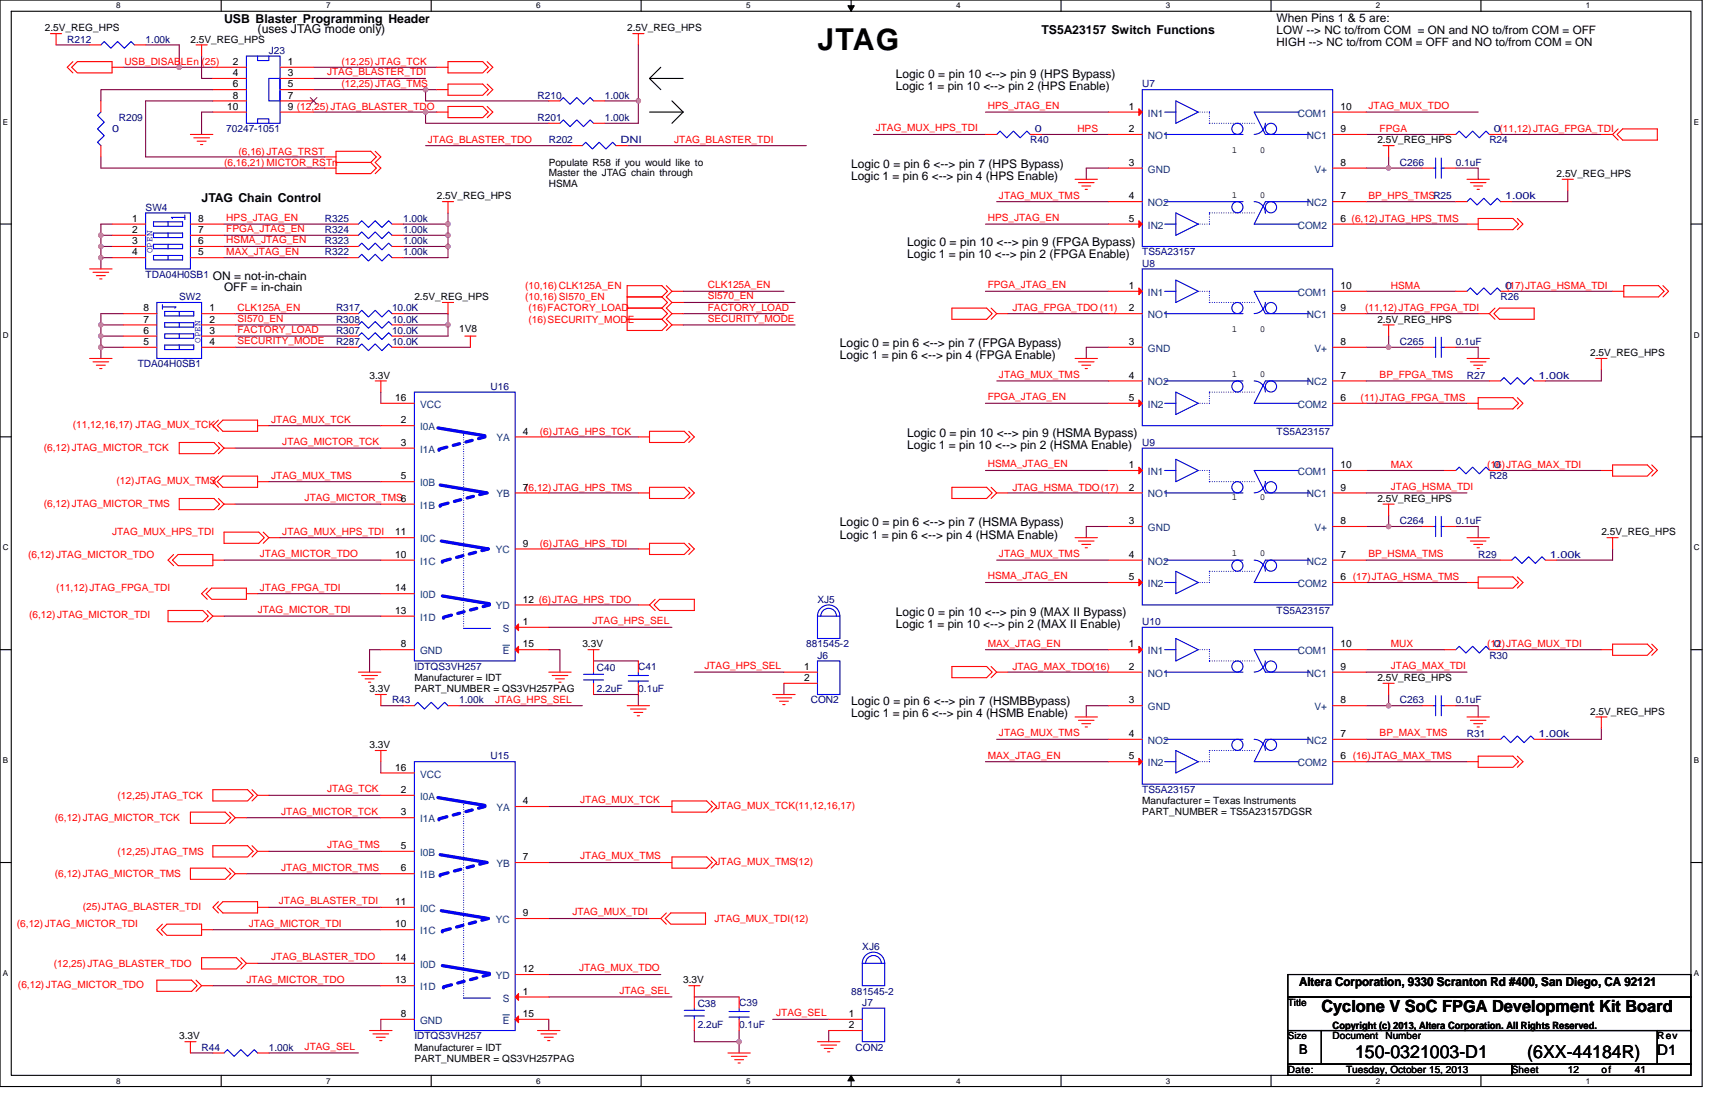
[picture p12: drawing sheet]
<svg xmlns="http://www.w3.org/2000/svg" width="432mm" height="279mm" viewBox="0 0 432 279" stroke-linecap="round" stroke-linejoin="round" font-family="sans-serif">
<path d="M0 0h428.6v273.5h-428.6zM2.8 2.8h422.9v267.9h-422.9z" fill="none" stroke="#000" stroke-width=".28"/>
<g fill="#fff">
<path d="M29.3 .3h1.1v2.3h-1.1z"/>
<path d="M29.3 271h1.1v2.2h-1.1z"/>
</g>
<path d="M55.7 0v2.8M55.7 270.7v2.8" fill="none" stroke="#000" stroke-width=".28"/>
<g fill="#fff">
<path d="M82.1 .3h1.1v2.3h-1.1z"/>
<path d="M82.1 271h1.1v2.2h-1.1z"/>
</g>
<path d="M108.6 0v2.8M108.6 270.7v2.8" fill="none" stroke="#000" stroke-width=".28"/>
<g fill="#fff">
<path d="M135 .3h1.1v2.3h-1.1z"/>
<path d="M135 271h1.1v2.2h-1.1z"/>
</g>
<path d="M161.4 0v2.8M161.4 270.7v2.8" fill="none" stroke="#000" stroke-width=".28"/>
<g fill="#fff">
<path d="M187.8 .3h1.2v2.3h-1.2z"/>
<path d="M187.8 271h1.2v2.2h-1.2z"/>
</g>
<path d="M214.3 0v2.8M214.3 270.7v2.8" fill="none" stroke="#000" stroke-width=".28"/>
<path d="M213.5 1.4h1.6l-.8 1.4zM214.3 270.7l.8 1.4h-1.6z" fill="#000" stroke="#000" stroke-width=".25"/>
<g fill="#fff">
<path d="M240.7 .3h1.1v2.3h-1.1z"/>
<path d="M240.7 271h1.1v2.2h-1.1z"/>
</g>
<path d="M267.1 0v2.8M267.1 270.7v2.8" fill="none" stroke="#000" stroke-width=".28"/>
<g fill="#fff">
<path d="M293.6 .3h1.1v2.3h-1.1z"/>
<path d="M293.6 271h1.1v2.2h-1.1z"/>
</g>
<path d="M320 0v2.8M320 270.7v2.8" fill="none" stroke="#000" stroke-width=".28"/>
<g fill="#fff">
<path d="M346.4 .3h1.2v2.3h-1.2z"/>
<path d="M346.4 271h1.2v2.2h-1.2z"/>
</g>
<path d="M372.9 0v2.8M372.9 270.7v2.8" fill="none" stroke="#000" stroke-width=".28"/>
<g fill="#fff">
<path d="M399.3 .3h1.1v2.3h-1.1z"/>
<path d="M399.3 271h1.1v2.2h-1.1z"/>
<path d="M.7 29.6h1.4v2.3h-1.4z"/>
<path d="M426.5 29.6h1.3v2.3h-1.3z"/>
<path d="M.7 83.2h1.5v2.2h-1.5z"/>
<path d="M426.5 83.2h1.4v2.2h-1.4z"/>
</g>
<path d="M0 56.4h2.8M425.7 56.4h2.9" fill="none" stroke="#000" stroke-width=".28"/>
<g fill="#fff">
<path d="M.7 136.7h1.5v2.3h-1.5z"/>
<path d="M426.5 136.7h1.4v2.3h-1.4z"/>
</g>
<path d="M0 110h2.8M425.7 110h2.9" fill="none" stroke="#000" stroke-width=".28"/>
<g fill="#fff">
<path d="M.7 190.3h1.4v2.3h-1.4z"/>
<path d="M426.5 190.3h1.3v2.3h-1.3z"/>
</g>
<path d="M0 163.5h2.8M425.7 163.5h2.9" fill="none" stroke="#000" stroke-width=".28"/>
<g fill="#fff">
<path d="M.7 243.9h1.4v2.2h-1.4z"/>
<path d="M426.4 243.9h1.4v2.2h-1.4z"/>
</g>
<g fill="none" stroke="#000" stroke-width=".28">
<path d="M163.5 19.7h8.5M163.5 19.7l2.9 2.9M166.4 16.9l-2.9 2.8M163.5 28.2h8.5M169.2 25.4l2.8 2.8M172 28.2l-2.8 2.8M0 217.1h2.8M425.7 217.1h2.9M324.3 245.3h101.4v5.7h-101.4zM324.3 251h101.4v8.4h-101.4zM324.3 259.4h8.4v8.5h-8.4zM332.7 259.4h84.6v8.5h-84.6z"/>
<path d="M417.3 259.4h8.4v8.5h-8.4zM324.3 267.9h56.3v2.8h-56.3zM380.6 267.9h45.1v2.8h-45.1z"/>
</g>
<g fill="none" stroke="#800040" stroke-width=".28">
<path d="M14.1 11.3h8.5M36.7 11.3h8.4v5.6h-14.1M45.1 16.9h8.5M50.8 14.1v5.6h2.8M79 19.7h28.1M79 16.9h31M160.7 11.3v14.1M25.4 39.5v2.8h56.4M53.6 28.2h-2.8v5.6M53.6 25.4h-16.9v14.1h45.1M53.6 22.6h-28.2v2.8M79 28.2h28.1"/>
<path d="M79 22.6h28.1v2.8h31.1M107.1 36.7h36.7M107.1 28.2v2.8h31.1M107.1 28.2h2.9M107.1 22.6h2.9M152.3 25.4h8.4M157.9 36.7h45.1M160.7 25.4v5.6h-8.4M219.9 33.8h28.2M248.1 28.2h31M262.2 33.8h16.9M344 28.2h28.2"/>
<path d="M344 33.8h19.7M349.6 39.5v2.8h8.5M377.8 33.8h25.4M25.4 59.2h2.8M25.4 59.2v2.8M28.2 56.4h-2.8v2.8M56.4 56.4h31M56.4 59.2h31M101.5 59.2h11.3M101.5 56.4h11.3M112.8 53.6v2.8M112.8 56.4v2.8"/>
<path d="M112.8 59.2v2.8M248.1 56.4h31M251 50.8h28.1M279.1 42.3h-5.6v2.8M344 56.4h25.4M344 50.8h22.5M344 42.3h5.6M366.5 42.3h5.7v2.8M394.7 47.9v2.9h-14.1M25.4 62v2.9M25.4 64.9h2.8M25.4 64.9v2.8"/>
<path d="M25.4 62h2.8M31 79h-5.6v2.8M56.4 64.9h31M56.4 62h31M59.2 79h28.2M101.5 62h11.3M101.5 79h11.3v2.8M112.8 62v2.9h-11.3M172 76.1h28.2M172 79h25.4M172 73.3h25.4M248.1 73.3h31"/>
<path d="M253.8 79h25.3M344 79h28.2M344 73.3h22.5M380.6 73.3h25.4M25.4 81.8h5.6M25.4 87.4h5.6M25.4 84.6h5.6M25.4 87.4v2.8M25.4 84.6v2.8M25.4 81.8v2.8M59.2 87.4h28.2M59.2 81.8h28.2"/>
<path d="M59.2 84.6h28.2M95.9 98.7v2.8M101.5 81.8h11.3M101.5 87.4h16.9M112.8 81.8v2.8h-11.3M172 81.8h28.2M251 95.9h28.1M279.1 87.4h-5.6v2.8M344 87.4h5.6M344 95.9h31M349.6 84.6v2.8M349.6 87.4h8.5"/>
<path d="M366.5 87.4h5.7v2.8M403.2 93v2.9h-14.1M59.2 112.8h36.7M67.7 107.1h28.2M138.2 110h22.5M248.1 118.4h31M248.1 101.5h31M344 101.5h25.4M344 118.4h19.7M377.8 118.4h25.4M59.2 126.9h36.7M67.7 121.2h28.2"/>
<path d="M70.5 135.3h25.4M138.2 124.1h22.5M138.2 138.2h22.5M253.8 124.1h25.3M279.1 132.5h-5.6v2.8M344 124.1h25.4M344 132.5h5.6M349.6 129.7v2.8M349.6 132.5h8.5M366.5 132.5h5.7v2.8M406 138.2v2.8h-14.1M56.4 141h39.5"/>
<path d="M56.4 155.1h39.5M64.9 149.4h31M138.2 152.3h22.5M138.2 157.9h31M248.1 146.6h31M251 141h28.1M344 146.6h25.4M344 141h33.8M95.9 177.6h5.6M95.9 163.5h-2.9v5.7M115.6 177.6h31M138.2 163.5h2.8v5.7"/>
<path d="M149.4 166.4h11.3M149.4 174.8h11.3v2.8M174.8 169.2h22.6M197.4 172v2.8M248.1 163.5h31M253.8 169.2h25.3M279.1 177.6h-5.6v2.9M344 177.6h5.6M344 169.2h25.4M344 163.5h19.7M349.6 174.8v2.8M349.6 177.6h8.5"/>
<path d="M366.5 177.6h5.7v2.9M377.8 163.5h25.4M95.9 191.7v2.9M248.1 191.7h31M251 186.1h28.1M344 186.1h31M344 191.7h25.4M403.2 183.3v2.8h-14.1M62 205.8h33.9M62 219.9h33.9M67.7 214.3h28.2M67.7 200.2h28.2"/>
<path d="M138.2 217.1h28.2M138.2 203h28.2M53.6 234h42.3M67.7 228.4h28.2M138.2 231.2h25.3M53.6 248.1h42.3M64.9 242.5h31M95.9 256.6v2.8M138.2 256.6v2.8M138.2 245.3h28.2M138.2 251h31M174.8 259.4v2.8h11.3"/>
<path d="M174.8 251h11.3M186.1 259.4v2.8M194.6 256.6h14.1M208.7 259.4v2.8M47.9 265h5.7M67.7 265h22.5M186.1 262.2v2.8"/>
</g>
<g fill="#f0f" stroke="#f0f" stroke-width=".28">
<circle cx="160.7" cy="25.4" r=".55"/>
<circle cx="107.1" cy="28.2" r=".55"/>
<circle cx="25.4" cy="64.9" r=".55"/>
<circle cx="112.8" cy="59.2" r=".56"/>
<circle cx="112.8" cy="56.4" r=".55"/>
<circle cx="112.8" cy="62" r=".55"/>
<circle cx="107.1" cy="22.6" r=".55"/>
<circle cx="25.4" cy="62" r=".55"/>
<circle cx="25.4" cy="59.2" r=".56"/>
<circle cx="349.6" cy="42.3" r=".55"/>
<circle cx="349.6" cy="132.5" r=".55"/>
<circle cx="349.6" cy="87.4" r=".56"/>
<circle cx="45.1" cy="16.9" r=".57"/>
<circle cx="112.8" cy="81.8" r=".55"/>
<circle cx="25.4" cy="87.4" r=".56"/>
<circle cx="25.4" cy="84.6" r=".55"/>
<circle cx="25.4" cy="81.8" r=".55"/>
<circle cx="186.1" cy="262.2" r=".56"/>
<circle cx="349.6" cy="177.6" r=".55"/>
</g>
<g fill="none" stroke="#f00" stroke-width=".28">
<path d="M12.7 8.5h2.8M14.1 8.5v2.8M18.4 15.5l-1.5 1.4 1.5 1.5M19.5 15.5h8.7v2.9h-8.7l-1.4-1.5zM22.6 11.3h2.8M28.2 16.9h2.8M33.8 11.3h2.9M49.4 11.3h2.8M50.8 11.3v2.8M53.6 16.9h8.4M53.6 19.7h8.4M70.5 16.9h8.5"/>
<path d="M70.5 19.7h8.5M110 16.9h2.8M112.8 15.5h8.7l1.4 1.4-1.4 1.5h-8.7zM122.7 15.5l1.4 1.4-1.4 1.5M159.3 8.5h2.8M160.7 8.5v2.8M25.4 36.7v2.8M25.4 25.4v2.8M47.9 33.8h5.7M48.8 34.7h3.9M49.6 35.5h2.3M50.5 36.4h.6"/>
<path d="M53.6 22.6h8.4M53.6 25.4h8.4M53.6 28.2h8.4M70.5 22.6h8.5M70.5 25.4h8.5M70.5 28.2h8.5M81.8 39.5h2.8M84.6 38.1h8.7l1.4 1.4-1.4 1.4h-8.7zM94.5 38.1l1.4 1.4-1.4 1.4 1.4 1.4-1.4 1.4M110 22.6h2.8M110 28.2h2.8M112.8 21.2h8.7l1.4 1.4-1.4 1.4h-8.7z"/>
<path d="M112.8 26.8h8.7l1.4 1.4-1.4 1.4h-8.7zM122.7 21.2l1.4 1.4-1.4 1.4M122.7 26.8l1.4 1.4-1.4 1.4M138.2 31h2.8M138.2 25.4h2.8M143.8 36.7h2.8M149.4 31h2.9M149.4 25.4h2.9M155.1 36.7h2.8M248.1 33.8h2.9M259.4 33.8h2.8M279.1 28.2h8.5"/>
<path d="M279.1 33.8h8.5M335.5 33.8h8.5M335.5 28.2h8.5M348.2 36.7h2.8M349.6 36.7v2.8M363.7 33.8h2.8M375 33.8h2.8M403.2 33.8h2.8M406 33.8l1.4 1.5M407.4 32.4l-1.4 1.4M408.5 32.4h8.8v2.9h-8.8l-1.4-1.5zM28.2 56.4h8.5"/>
<path d="M28.2 59.2h8.5M47.9 59.2h8.5M47.9 56.4h8.5M81.8 42.3h2.8M84.6 40.9h8.7l1.4 1.4-1.4 1.4h-8.7zM87.4 59.2h2.8M87.4 56.4h2.8M98.7 59.2h2.8M98.7 56.4h2.8M111.4 50.8h2.8M112.8 50.8v2.8M270.7 45.1h5.6"/>
<path d="M271.5 46h4M272.4 46.8h2.2M273.2 47.7h.6M279.1 42.3h8.5M279.1 50.8h8.5M279.1 56.4h8.5M335.5 56.4h8.5M335.5 50.8h8.5M335.5 42.3h8.5M358.1 42.3h2.8M363.7 42.3h2.8M366.5 50.8h2.9"/>
<path d="M369.4 45.1h5.6M369.4 56.4h2.8M370.2 46h3.9M371.1 46.8h2.2M371.9 47.7h.6M372.2 55h8.7l1.4 1.4-1.4 1.4h-8.7zM377.8 50.8h2.8M382 55l1.5 1.4-1.5 1.4M393.3 45.1h2.8M394.7 45.1v2.8M22.6 67.7h5.6M23.4 68.5h4"/>
<path d="M24.3 69.4h2.2M25.1 70.2h.6M28.2 62h8.5M28.2 64.9h8.5M31 79h8.5M47.9 64.9h8.5M47.9 62h8.5M50.8 79h8.4M87.4 62h2.8M87.4 79h2.8M87.4 64.9h2.8M98.7 62h2.8"/>
<path d="M98.7 79h2.8M98.7 64.9h2.8M111.4 76.1h2.8M112.8 76.1v2.9M157.9 77.6h8.7M157.9 74.7h8.7M157.9 77.6v2.8M157.9 74.7v-2.8h8.7l1.5 1.4-1.5 1.4M157.9 74.7v2.9M166.6 77.6l1.5 1.4-1.5 1.4M166.6 74.7l1.5 1.4-1.5 1.5M167.8 71.9l1.4 1.4"/>
<path d="M169.2 76.1l-1.4 1.5 1.4 1.4M169.2 79l-1.4 1.4 1.4 1.4M169.2 73.3l-1.4 1.4 1.4 1.4M169.2 79h2.8M169.2 73.3h2.8M169.2 76.1h2.8M239.7 77.6h8.7l1.4 1.4-1.4 1.4h-8.7zM249.5 77.6l1.5 1.4M251 79h2.8M251 79l-1.5 1.4M279.1 73.3h8.5M279.1 79h8.5"/>
<path d="M335.5 79h8.5M335.5 73.3h8.5M366.5 73.3h2.9M372.2 79h2.8M375 79l1.4 1.4M376.1 79l1.4-1.4h8.8v2.8h-8.8zM376.4 77.6l-1.4 1.4M377.8 73.3h2.8M406 73.3h2.8M408.8 71.9h8.8l1.4 1.4-1.4 1.4h-8.8zM418.7 71.9l1.4 1.4-1.4 1.4M22.6 90.2h5.6"/>
<path d="M23.4 91.1h4M24.3 91.9h2.2M25.1 92.8h.6M31 87.4h8.5M31 84.6h8.5M31 81.8h8.5M50.8 81.8h8.4M50.8 84.6h8.4M50.8 87.4h8.4M87.4 81.8h2.8M87.4 87.4h2.8M87.4 84.6h2.8"/>
<path d="M94.5 95.9h2.8M95.9 95.9v2.8M98.7 81.8h2.8M98.7 87.4h2.8M98.7 84.6h2.8M117 84.6h2.8M118.4 84.6v2.8M157.9 80.4h8.7M157.9 80.4v2.8h8.7l1.5-1.4-1.5-1.4M169.2 81.8l-1.4 1.4M169.2 81.8h2.8M270.7 90.2h5.6"/>
<path d="M271.5 91.1h4M272.4 91.9h2.2M273.2 92.8h.6M279.1 87.4h8.5M279.1 95.9h8.5M335.5 95.9h8.5M335.5 87.4h8.5M348.2 81.8h2.8M349.6 81.8v2.8M358.1 87.4h2.8M363.7 87.4h2.8M369.4 90.2h5.6"/>
<path d="M370.2 91.1h3.9M371.1 91.9h2.2M371.9 92.8h.6M375 95.9h2.8M386.3 95.9h2.8M401.8 90.2h2.8M403.2 90.2v2.8M45.1 111.4h8.8l1.4 1.4-1.4 1.4h-8.8zM54.7 107.1l1.4-1.4h8.8v2.9h-8.8zM55 105.7l-1.4 1.4 1.4 1.5M55 119.8l-1.4 1.4 1.4 1.5M55 111.4l1.4 1.4"/>
<path d="M56.4 112.8h2.8M56.4 112.8l-1.4 1.4M64.9 107.1h2.8M95.9 107.1h8.4M95.9 112.8h8.4M95.9 101.5h8.4M129.7 110h8.5M160.7 110h2.8M163.5 108.6h8.8l1.4 1.4-1.4 1.4h-8.8zM173.4 108.6l1.4 1.4-1.4 1.4M279.1 118.4h8.5M279.1 101.5h8.5"/>
<path d="M335.5 118.4h8.5M335.5 101.5h8.5M363.7 118.4h2.8M369.4 101.5h2.8M372.2 100.1h8.7l1.4 1.4-1.4 1.4h-8.7zM375 118.4h2.8M382 100.1l1.5 1.4-1.5 1.4M403.2 118.4h2.8M406 117h8.8l1.4 1.4-1.4 1.4h-8.8zM415.9 117l1.4 1.4-1.4 1.4M43.7 139.6l-1.4 1.4 1.4 1.4M44.9 139.6h8.7v2.8h-8.7l-1.5-1.4z"/>
<path d="M45.1 125.5h8.8l1.4 1.4-1.4 1.4h-8.8zM54.7 121.2l1.4-1.4h8.8v2.9h-8.8zM55 125.5l1.4 1.4M56.4 126.9h2.8M56.4 126.9l-1.4 1.4M56.4 133.9h8.8l1.3 1.4-1.3 1.5h-8.8zM64.9 121.2h2.8M66.3 133.9l1.4 1.4M67.7 135.3l-1.4 1.5M67.7 135.3h2.8M95.9 121.2h8.4M95.9 135.3h8.4"/>
<path d="M95.9 126.9h8.4M129.7 124.1h8.5M129.7 138.2h8.5M160.7 138.2h2.8M160.7 124.1h2.8M163.5 136.8h8.8l1.4 1.4-1.4 1.4h-8.8zM163.5 122.7h8.8l1.4 1.4-1.4 1.4h-8.8zM173.4 136.8l1.4 1.4-1.4 1.4M173.4 122.7l1.4 1.4-1.4 1.4M239.7 122.7h8.7l1.4 1.4-1.4 1.4h-8.7zM249.5 122.7l1.5 1.4M251 124.1h2.8"/>
<path d="M251 124.1l-1.5 1.4M270.7 135.3h5.6M271.5 136.2h4M272.4 137h2.2M273.2 137.9h.6M279.1 124.1h8.5M279.1 132.5h8.5M335.5 132.5h8.5M335.5 124.1h8.5M348.2 126.9h2.8M349.6 126.9v2.8M358.1 132.5h2.8"/>
<path d="M363.7 132.5h2.8M369.4 135.3h5.6M370.2 136.2h3.9M371.1 137h2.2M371.9 137.9h.6M404.6 135.3h2.8M406 135.3v2.9M42.3 153.7h8.8l1.4 1.4-1.4 1.4h-8.8zM52.2 153.7l1.4 1.4M52.2 148l-1.4 1.4 1.4 1.5M53.3 148h8.7v2.9h-8.7l-1.4-1.5zM53.6 155.1l-1.4 1.4"/>
<path d="M53.6 141h2.8M53.6 155.1h2.8M62 149.4h2.9M95.9 141h8.4M95.9 149.4h8.4M95.9 155.1h8.4M129.7 152.3h8.5M129.7 157.9h8.5M160.7 152.3h2.8M163.5 152.3l1.5 1.4M165 150.9l-1.5 1.4M166.1 150.9h8.7v2.8h-8.7l-1.4-1.4z"/>
<path d="M279.1 141h8.5M279.1 146.6h8.5M335.5 146.6h8.5M335.5 141h8.5M369.4 146.6h2.8M372.2 145.2h8.7l1.4 1.4-1.4 1.4h-8.7zM377.8 141h2.8M382 145.2l1.5 1.4-1.5 1.4M389.1 141h2.8M90.2 169.2h5.7M91.1 170h3.9M91.9 170.9h2.3"/>
<path d="M92.8 171.7h.5M94.5 174.8h2.8M95.9 163.5h8.4M95.9 174.8v2.8M101.5 177.6h2.8M112.8 177.6h2.8M129.7 163.5h8.5M138.2 169.2h5.6M139 170h4M139.9 170.9h2.2M140.7 171.7h.6M148 163.5h2.9"/>
<path d="M149.4 172v2.8M149.4 163.5v5.7M157.9 177.6h5.6M158.8 178.5h3.9M159.6 179.3h2.2M160.7 172v2.8M160.7 166.4v2.8M194.6 174.8h5.6M195.4 175.7h3.9M196.3 176.5h2.2M197.1 177.4h.6M197.4 169.2h8.4"/>
<path d="M197.4 172h8.4M239.7 167.8h8.7l1.4 1.4-1.4 1.4h-8.7zM249.5 167.8l1.5 1.4M251 169.2h2.8M251 169.2l-1.5 1.4M279.1 163.5h8.5M279.1 169.2h8.5M279.1 177.6h8.5M335.5 177.6h8.5M335.5 169.2h8.5M335.5 163.5h8.5M348.2 172h2.8"/>
<path d="M349.6 172v2.8M358.1 177.6h2.8M363.7 163.5h2.8M363.7 177.6h2.8M375 163.5h2.8M403.2 163.5h2.8M406 162.1h8.8l1.4 1.4-1.4 1.5h-8.8zM415.9 162.1l1.4 1.4-1.4 1.5M53.6 198.8h8.7l1.4 1.4-1.4 1.4h-8.7zM63.5 198.8l1.4 1.4M94.5 188.9h2.8M95.9 188.9v2.8"/>
<path d="M95.9 194.6h8.4M160.4 180.2h.6M270.7 180.5h5.6M271.5 181.3h4M272.4 182.2h2.2M273.2 183h.6M279.1 186.1h8.5M279.1 191.7h8.5M335.5 191.7h8.5M335.5 186.1h8.5M369.4 191.7h2.8M369.4 180.5h5.6"/>
<path d="M370.2 181.3h3.9M371.1 182.2h2.2M371.9 183h.6M372.2 190.3h8.7l1.4 1.4-1.4 1.4h-8.7zM375 186.1h2.8M382 190.3l1.5 1.4-1.5 1.4M386.3 186.1h2.8M401.8 180.5h2.8M403.2 180.5v2.8M47.9 204.4h8.8l1.4 1.4-1.4 1.4h-8.8zM47.9 218.5h8.8l1.4 1.4-1.4 1.4h-8.8zM53.6 212.9h8.7l1.4 1.4-1.4 1.4h-8.7z"/>
<path d="M57.8 204.4l1.4 1.4M57.8 218.5l1.4 1.4M59.2 205.8l-1.4 1.4M59.2 205.8h2.8M59.2 219.9l-1.4 1.4M59.2 219.9h2.8M63.5 212.9l1.4 1.4M64.9 200.2h2.8M64.9 214.3h2.8M64.9 200.2l-1.4 1.4M64.9 214.3l-1.4 1.4M95.9 200.2h8.4"/>
<path d="M95.9 214.3h8.4M95.9 205.8h8.4M95.9 219.9h8.4M129.7 203h8.5M129.7 217.1h8.5M166.4 217.1h2.8M166.4 203h2.8M169.2 215.7h8.7l1.4 1.4-1.4 1.4h-8.7zM169.2 201.6h8.7l1.4 1.4-1.4 1.4h-8.7zM179 215.7l1.5 1.4-1.5 1.4M179 201.6l1.5 1.4-1.5 1.4M40.6 234l1.4-1.4h8.8v2.8h-8.8z"/>
<path d="M40.9 232.6l-1.4 1.4 1.4 1.4M50.8 234h2.8M55 227l-1.4 1.4 1.4 1.4M56.1 227h8.8v2.8h-8.8l-1.4-1.4zM64.9 228.4h2.8M95.9 228.4h8.4M95.9 234h8.4M129.7 231.2h8.5M163.5 231.2h2.9M166.4 231.2l1.4 1.4M167.5 231.2l1.4-1.4h8.7v2.8h-8.7zM167.8 229.8l-1.4 1.4"/>
<path d="M39.5 246.7h8.7l1.4 1.4-1.4 1.4h-8.7zM49.4 246.7l1.4 1.4M50.8 248.1l-1.4 1.4M50.8 248.1h2.8M50.8 241.1h8.7l1.4 1.4-1.4 1.4h-8.7zM60.6 241.1l1.4 1.4M62 242.5l-1.4 1.4M62 242.5h2.9M93 259.4h5.7M95.9 242.5h8.4M95.9 248.1h8.4M95.9 256.6h8.4"/>
<path d="M129.7 245.3h8.5M129.7 251h8.5M129.7 256.6h8.5M135.3 259.4h5.7M173.4 248.1h2.8M174.8 256.6v2.8M174.8 248.1v5.7M186.1 256.6v2.8M186.1 251v2.8M208.7 256.6h8.4M208.7 259.4h8.4M46.5 262.2h2.9"/>
<path d="M47.9 262.2v2.8M53.6 265h2.8M64.9 265h2.8M93.9 260.2h4M94.7 261.1h2.3M95.6 261.9h.6M136.2 260.2h3.9M137 261.1h2.3M137.9 261.9h.6M183.3 265h5.6M184.1 265.9h4M185 266.7h2.2"/>
<path d="M185.8 267.6h.6M205.8 262.2h5.7M206.7 263.1h3.9M207.5 263.9h2.3M208.4 264.8h.5"/>
</g>
<g fill="none" stroke="#00f" stroke-width=".28">
<path d="M25.4 11.3l.8-.8 1.7 1.6 1.7-1.6 1.7 1.6 1.7-1.6 .8 .8M62 14.1h8.5v16.9h-8.5zM64.9 14.1v1.1h2.8v-1.1M67.7 19.7h2.8v5.7h-2.8zM25.4 28.2l-.8 .9 1.6 1.7-1.6 1.6 1.6 1.7-1.6 1.7 .8 .9M64.9 31v-1.1h2.8v1.1M141 31l.8-.8 1.7 1.7 1.7-1.7 1.7 1.7 1.7-1.7 .8 .8M141 25.4l.8-.8 1.7 1.6 1.7-1.6 1.7 1.6 1.7-1.6 .8 .8M146.6 36.7l.9-.9 1.7 1.7 1.7-1.7 1.6 1.7 1.7-1.7 .9 .9M251 33.8l.8-.8 1.7 1.7 1.7-1.7 1.7 1.7 1.7-1.7 .8 .8M287.6 22.6h47.9v39.4h-47.9zM293.2 28.2h2.9"/>
<path d="M293.2 33.8h19.8M296.1 25.4l5.6 2.8-5.6 2.8zM318.6 31a2.83 2.83 0 0 1-2.8 2.8M327.1 28.2h-11.3l2.8 5.6h11.3M361.5 39.8v5.1M362.9 39.8v5.1M366.5 33.8l.9-.8 1.7 1.7 1.7-1.7 1.7 1.7 1.6-1.7 .9 .8M36.7 53.6h11.2v14.1h-11.2zM38.7 58.7h7.3v1.1h-7.3zM38.7 55.8h7.3v1.2h-7.3zM42.3 58.7v1.1M42.3 55.8v1.2"/>
<path d="M46.5 54.1v1.2M46.5 54.7h-3.3l.2 .3M90.2 59.2l.9-.8 1.7 1.7 1.7-1.7 1.7 1.7 1.7-1.7 .8 .8M90.2 56.4l.9-.8 1.7 1.7 1.7-1.7 1.7 1.7 1.7-1.7 .8 .8M293.2 56.4h2.9M293.2 50.8h19.8M296.1 53.6l5.6 2.8-5.6 2.8zM315.8 50.8a2.81 2.81 0 0 1 2.8 2.8M329.9 50.8h-11.3l-2.8 5.6h11.3M360.9 42.3h.6M362.9 42.3h.8M369.4 50.8l.8-.9 1.7 1.7 1.7-1.7 1.7 1.7 1.7-1.7 .8 .9"/>
<path d="M38.7 61.5h7.3v1.1h-7.3zM38.7 64.3h7.3v1.1h-7.3zM39.5 76.1h11.3v14.1h-11.3zM40.9 77.3h3.4l-.3 .3M40.9 76.7v1.1M41.5 78.4h7.3v1.1h-7.3zM42.3 61.5v1.1M42.3 64.3v1.1M45.1 78.4v1.1M90.2 62l.9-.8 1.7 1.7 1.7-1.7 1.7 1.7 1.7-1.7 .8 .8M90.2 79l.9-.9 1.7 1.7 1.7-1.7 1.7 1.7 1.7-1.7 .8 .9M90.2 64.9l.9-.9 1.7 1.7 1.7-1.7 1.7 1.7 1.7-1.7 .8 .9"/>
<path d="M287.6 67.7h47.9v39.4h-47.9zM293.2 73.3h2.9M293.2 79h19.8M296.1 70.5l5.6 2.8-5.6 2.8zM318.6 76.1a2.83 2.83 0 0 1-2.8 2.8M327.1 73.3h-11.3l2.8 5.7h11.3M369.4 73.3l.8-.8 1.7 1.7 1.7-1.7 1.7 1.7 1.7-1.7 .8 .8M41.5 84h7.3v1.2h-7.3zM41.5 86.8h7.3v1.2h-7.3zM41.5 81.2h7.3v1.1h-7.3zM45.1 81.2v1.1M45.1 84v1.2"/>
<path d="M45.1 86.8v1.2M90.2 81.8l.9-.9 1.7 1.7 1.7-1.7 1.7 1.7 1.7-1.7 .8 .9M90.2 87.4l.9-.8 1.7 1.7 1.7-1.7 1.7 1.7 1.7-1.7 .8 .8M90.2 84.6l.9-.8 1.7 1.6 1.7-1.6 1.7 1.6 1.7-1.6 .8 .8M104.3 98.7h25.4v67.7h-25.4zM293.2 95.9h19.8M296.1 98.7l5.6 2.8-5.6 2.8zM315.8 95.9a2.81 2.81 0 0 1 2.8 2.8M329.9 95.9h-11.3l-2.8 5.6h11.3M360.9 87.4h.6M361.5 84.9v5.1M362.9 84.9v5.1"/>
<path d="M362.9 87.4h.8M377.8 95.9l.9-.9 1.6 1.7 1.7-1.7 1.7 1.7 1.7-1.7 .9 .9M287.6 112.8h47.9v39.5h-47.9zM293.2 118.4h2.9M293.2 101.5h2.9M296.1 115.6l5.6 2.8-5.6 2.8zM327.1 118.4h-11.3l2.8 5.7h11.3M366.5 118.4l.9-.8 1.7 1.7 1.7-1.7 1.7 1.7 1.6-1.7 .9 .8M293.2 124.1h19.8M318.6 121.2a2.83 2.83 0 0 1-2.8 2.9M360.9 132.5h.6M361.5 130v5.1"/>
<path d="M362.9 130v5.1M362.9 132.5h.8M116.7 158.2h6.8M205.8 155.1h5.7v5.6h-5.7zM205.8 155.1a2.82 2.82 0 0 1 2.8-2.8 2.82 2.82 0 0 1 2.9 2.8M206.7 155.1a1.97 1.97 0 0 1 1.9-2 1.97 1.97 0 0 1 2 2M287.6 157.9h47.9v39.5h-47.9zM293.2 146.6h2.9M293.2 141h19.8M296.1 143.8l5.6 2.8-5.6 2.8zM315.8 141a2.81 2.81 0 0 1 2.8 2.8M329.9 141h-11.3l-2.8 5.6h11.3"/>
<path d="M380.6 141l.9-.9 1.7 1.7 1.7-1.7 1.7 1.7 1.6-1.7 .9 .9M104.3 177.6l.9-.8 1.7 1.7 1.7-1.7 1.7 1.7 1.7-1.7 .8 .8M146.9 171.2h5.1M146.9 169.7h5.1M149.4 169.2v.5M149.4 171.2v.8M158.2 170h5.1M158.2 171.4h5.1M160.7 171.4v.6M160.7 169.2v.8M205.8 166.4h5.7v8.4h-5.7zM293.2 163.5h2.9"/>
<path d="M293.2 169.2h19.8M296.1 160.7l5.6 2.8-5.6 2.9zM318.6 166.3a2.84 2.84 0 0 1-2.8 2.9M327.1 163.5h-11.3l2.8 5.7h11.3M360.9 177.6h.6M361.5 175.1v5.1M362.9 175.1v5.1M362.9 177.6h.8M366.5 163.5l.9-.8 1.7 1.7 1.7-1.7 1.7 1.7 1.6-1.7 .9 .8M104.3 191.7h25.4v67.7h-25.4zM293.2 191.7h2.9M293.2 186.1h19.8"/>
<path d="M296.1 188.9l5.6 2.8-5.6 2.9zM315.8 186.1a2.81 2.81 0 0 1 2.8 2.8M329.9 186.1h-11.3l-2.8 5.6h11.3M377.8 186.1l.9-.8 1.6 1.6 1.7-1.6 1.7 1.6 1.7-1.6 .9 .8M116.7 251.2h6.8M172.3 255.7h5.1M172.3 254.3h5.1M174.8 253.8v.5M174.8 255.7v.9M183.6 254.6h5M183.6 256h5M186.1 256v.6"/>
<path d="M186.1 253.8v.8M217.1 253.8h5.7v8.4h-5.7zM217.1 242.5h5.7v5.6h-5.7zM217.1 242.5a2.82 2.82 0 0 1 2.8-2.8 2.82 2.82 0 0 1 2.8 2.8M218 242.5a1.97 1.97 0 0 1 1.9-2 1.97 1.97 0 0 1 2 2M56.4 265l.9-.8 1.6 1.7 1.7-1.7 1.7 1.7 1.7-1.7 .9 .8"/>
<circle cx="311.6" cy="32.4" r="1.4"/>
<circle cx="320" cy="32.4" r="1.4"/>
<circle cx="311.5" cy="52.2" r="1.4"/>
<circle cx="320" cy="52.2" r="1.41"/>
<circle cx="311.6" cy="77.5" r="1.4"/>
<circle cx="320" cy="77.5" r="1.4"/>
<circle cx="311.6" cy="97.3" r="1.4"/>
<circle cx="320" cy="97.3" r="1.4"/>
<circle cx="311.5" cy="122.6" r="1.4"/>
<circle cx="320" cy="122.6" r="1.41"/>
<circle cx="311.6" cy="142.4" r="1.4"/>
<circle cx="320" cy="142.4" r="1.4"/>
<circle cx="311.6" cy="167.8" r="1.4"/>
<circle cx="320" cy="167.8" r="1.4"/>
<circle cx="311.6" cy="187.5" r="1.4"/>
<circle cx="320" cy="187.5" r="1.4"/>
</g>
<path d="M78.1 24.6l1.7 1.7M79.8 24.6l-1.7 1.7" fill="none" stroke="#804000" stroke-width=".25"/>
<g fill="none" stroke="#00f" stroke-width=".28" stroke-dasharray="0 .6">
<path d="M301.7 28.2h.1M304.5 31h.1M304.5 31v-2.8M304.5 28.2h.1M304.5 28.2h-2.8M315.8 31h-11.3M301.7 56.4h.1M304.5 53.6h.1M304.5 56.4h-2.8M304.5 56.4v-2.8M315.8 53.6h-11.3M301.7 73.3h.1"/>
<path d="M304.5 76.1h.1M304.5 76.1v-2.8M304.5 73.3h.1M304.5 73.3h-2.8M315.8 76.1h-11.3M304.5 98.7h.1M315.8 98.7h-11.3M116.7 109.4h.1M301.7 118.4h.1M301.7 101.5h.1M304.5 118.4h.1M304.5 118.4h-2.8"/>
<path d="M304.5 101.5h-2.8M304.5 101.5v-2.8M304.5 121.2h.1M304.5 121.2v-2.8M315.8 121.2h-11.3M116.7 158.2v-48.8M301.7 146.6h.1M304.5 143.8h.1M304.5 146.6h-2.8M304.5 146.6v-2.8M315.8 143.8h-11.3M301.7 163.5h.1"/>
<path d="M304.5 166.4h.1M304.5 166.4v-2.9M304.5 163.5h.1M304.5 163.5h-2.8M315.8 166.4h-11.3M301.7 191.7h.1M304.5 188.9h.1M304.5 191.7h-2.8M304.5 191.7v-2.8M315.8 188.9h-11.3M116.7 202.5h.1M116.7 251.2v-48.7"/>
</g>
<g fill="#f00" stroke="#f00" stroke-width=".28">
<path d="M286.7 162.7l.9 .8-.9 .9z"/>
<path d="M286.7 190.9l.9 .8-.9 .9z"/>
<path d="M129.7 157.9l.9-.8v1.7z"/>
<path d="M129.7 163.5l.9-.8v1.7z"/>
<path d="M129.7 251l.9-.9v1.7z"/>
<path d="M129.7 256.6l.9-.9v1.7z"/>
<path d="M286.7 117.6l.9 .8-.9 .9z"/>
<path d="M286.7 145.8l.9 .8-.9 .9z"/>
<path d="M286.7 27.4l.9 .8-.9 .9z"/>
<path d="M286.7 55.6l.9 .8-.9 .9z"/>
<path d="M286.7 72.5l.9 .8-.9 .9z"/>
<path d="M286.7 100.7l.9 .8-.9 .9z"/>
</g>
<path d="M110.3 107.7l11.8 2M110.8 122.1l11.9 2M111.1 136.2l11.8 2M111.4 150l11.8 2M110.3 200.8l11.8 1.9M110.8 215.1l11.9 2M111.1 229.2l11.8 2M111.4 243.1l11.8 1.9" fill="none" stroke="#00f" stroke-width=".83"/>
<g fill="none" stroke="#00f" stroke-width=".83" stroke-dasharray="1.7 1.7">
<path d="M110.5 113.1h.1M122.1 110l-11.6 3.1M110.8 127.2h.1M122.4 124.1l-11.6 3.1M122.9 138.2l-11.5 3.1M111.4 141.3h.1M111.7 155.4h.1M123.2 152.3l-11.5 3.1M110.5 206.1h.1M122.1 203l-11.6 3.1M122.4 217.1l-11.6 3.1M110.8 220.2h.1"/>
<path d="M111.4 234.3h.1M122.9 231.2l-11.5 3.1M111.7 248.4h.1M123.2 245.3l-11.5 3.1"/>
</g>
<path d="M126.6 162.4h1.7M126.6 255.5h1.7" fill="none" stroke="#004080" stroke-width=".25"/>
<text font-size="7.6" x="205.8" y="12.5">JTAG</text>
<g font-size="4.5">
<text x="341.2" y="266.3">150-0321003-D1</text>
<text x="384.5" y="266.3">(6XX-44184R)</text>
</g>
<text font-size="4.2" x="332.7" y="254.8">Cyclone V SoC FPGA Development Kit Board</text>
<text font-size="3.7" x="417.3" y="265.5">D1</text>
<text font-size="3.4" x="327.1" y="265.2">B</text>
<g font-size="3.1">
<text x="56.4" y="5.7">USB Blaster Programming Header</text>
<text x="64.9" y="8.4">(uses JTAG mode only)</text>
<text x="262.2" y="8.5">TS5A23157 Switch Functions</text>
<text x="50.8" y="50.8">JTAG Chain Control</text>
<text x="327.1" y="248.2">Altera Corporation, 9330 Scranton Rd #400, San Diego, CA 92121</text>
</g>
<g font-size="3">
<text x="321.4" y="5.5">When Pins 1 &amp; 5 are:</text>
<text x="225.6" y="19.6">Logic 0 = pin 10 &lt;--&gt; pin 9 (HPS Bypass)</text>
<text x="225.6" y="22.7">Logic 1 = pin 10 &lt;--&gt; pin 2 (HPS Enable)</text>
<text x="214.3" y="42.2">Logic 0 = pin 6 &lt;--&gt; pin 7 (HPS Bypass)</text>
<text x="214.3" y="45.3">Logic 1 = pin 6 &lt;--&gt; pin 4 (HPS Enable)</text>
<text x="228.4" y="62">Logic 0 = pin 10 &lt;--&gt; pin 9 (FPGA Bypass)</text>
<text x="228.4" y="65.1">Logic 1 = pin 10 &lt;--&gt; pin 2 (FPGA Enable)</text>
<text x="53.6" y="70.4">ON = not-in-chain</text>
<text x="56.4" y="73.2">OFF = in-chain</text>
<text x="211.5" y="87.3">Logic 0 = pin 6 &lt;--&gt; pin 7 (FPGA Bypass)</text>
<text x="211.5" y="90.4">Logic 1 = pin 6 &lt;--&gt; pin 4 (FPGA Enable)</text>
<text x="228.4" y="109.9">Logic 0 = pin 10 &lt;--&gt; pin 9 (HSMA Bypass)</text>
<text x="228.4" y="113">Logic 1 = pin 10 &lt;--&gt; pin 2 (HSMA Enable)</text>
<text x="211.5" y="132.4">Logic 0 = pin 6 &lt;--&gt; pin 7 (HSMA Bypass)</text>
<text x="211.5" y="135.6">Logic 1 = pin 6 &lt;--&gt; pin 4 (HSMA Enable)</text>
<text x="225.6" y="155">Logic 0 = pin 10 &lt;--&gt; pin 9 (MAX II Bypass)</text>
<text x="225.6" y="158.1">Logic 1 = pin 10 &lt;--&gt; pin 2 (MAX II Enable)</text>
<text x="214.3" y="177.5">Logic 0 = pin 6 &lt;--&gt; pin 7 (HSMBBypass)</text>
<text x="214.3" y="180.6">Logic 1 = pin 6 &lt;--&gt; pin 4 (HSMB Enable)</text>
</g>
<g font-size="2.9">
<text x="321.4" y="8.6">LOW --&gt; NC to/from COM = ON and NO to/from COM = OFF</text>
<text x="321.4" y="11.6">HIGH --&gt; NC to/from COM = OFF and NO to/from COM = ON</text>
</g>
<g font-size="2.5">
<text x="11.3" y="7.9">2.5V_REG_HPS</text>
<text x="47.9" y="10.7">2.5V_REG_HPS</text>
<text x="157.9" y="7.9">2.5V_REG_HPS</text>
<text x="58.7" y="16.3">2</text>
<text x="72.5" y="16.3">1</text>
<text x="58.7" y="19.2">4</text>
<text x="58.7" y="22">6</text>
<text x="72.5" y="19.2">3</text>
<text x="72.5" y="22">5</text>
<text x="57.2" y="27.6">10</text>
<text x="58.7" y="24.8">8</text>
<text x="72.5" y="24.8">7</text>
<text x="72.5" y="27.6">9 (12,25)JTAG_BLASTER_TDO</text>
<text x="284.2" y="27.6">1</text>
<text x="337.5" y="27.6">10</text>
<text x="284.2" y="33.3">2</text>
<text x="337.5" y="33.3">9</text>
<text x="138.2" y="41.7">Populate R58 if you would like to</text>
<text x="284.2" y="41.7">3</text>
<text x="337.5" y="41.7">8</text>
<text x="346.8" y="36.1">2.5V_REG_HPS</text>
<text x="138.2" y="44.3">Master the JTAG chain through</text>
<text x="138.2" y="46.9">HSMA</text>
<text x="391.9" y="44.6">2.5V_REG_HPS</text>
<text x="110" y="50.2">2.5V_REG_HPS</text>
<text x="284.2" y="50.2">4</text>
<text x="337.5" y="50.2">7</text>
<text x="33.3" y="55.8">1</text>
<text x="33.3" y="58.6">2</text>
<text x="49.9" y="58.6">7</text>
<text x="49.9" y="55.8">8</text>
<text x="284.2" y="55.8">5</text>
<text x="337.5" y="55.8">6 (6,12)JTAG_HPS_TMS</text>
<text x="33.3" y="61.4">3</text>
<text x="33.3" y="64.3">4</text>
<text x="49.9" y="64.3">5</text>
<text x="49.9" y="61.4">6</text>
<text x="104.3" y="75.6">2.5V_REG_HPS</text>
<text x="284.2" y="72.7">1</text>
<text x="337.5" y="72.7">10</text>
<text x="36.1" y="81.2">7</text>
<text x="36.1" y="78.4">8</text>
<text x="52.7" y="78.4">1</text>
<text x="52.7" y="81.2">2</text>
<text x="115.6" y="83.5">1V8</text>
<text x="284.2" y="78.4">2</text>
<text x="337.5" y="78.4">9</text>
<text x="346.8" y="81.2">2.5V_REG_HPS</text>
<text x="36.1" y="86.8">5</text>
<text x="36.1" y="84">6</text>
<text x="52.7" y="84">3</text>
<text x="52.7" y="86.8">4</text>
<text x="284.2" y="86.8">3</text>
<text x="337.5" y="86.8">8</text>
<text x="400.4" y="89.7">2.5V_REG_HPS</text>
<text x="93" y="95.3">3.3V</text>
<text x="284.2" y="95.3">4</text>
<text x="337.5" y="95.3">7</text>
<text x="99.5" y="100.9">16</text>
<text x="284.2" y="100.9">5</text>
<text x="337.5" y="100.9">6</text>
<text x="100.9" y="106.6">2</text>
<text x="100.9" y="112.2">3</text>
<text x="131.7" y="109.4">4</text>
<text x="284.2" y="117.8">1</text>
<text x="337.5" y="117.8">10</text>
<text x="100.9" y="120.7">5</text>
<text x="131.7" y="123.5">7(6,12)JTAG_HPS_TMS</text>
<text x="284.2" y="123.5">2</text>
<text x="337.5" y="123.5">9</text>
<text x="284.2" y="131.9">3</text>
<text x="337.5" y="131.9">8</text>
<text x="346.8" y="126.3">2.5V_REG_HPS</text>
<text x="99.5" y="134.7">11</text>
<text x="131.7" y="137.6">9</text>
<text x="403.2" y="134.8">2.5V_REG_HPS</text>
<text x="99.5" y="140.4">10</text>
<text x="284.2" y="140.4">4</text>
<text x="337.5" y="140.4">7</text>
<text x="99.5" y="148.8">14</text>
<text x="284.2" y="146">5</text>
<text x="337.5" y="146">6 (17)JTAG_HSMA_TMS</text>
<text x="99.5" y="154.5">13</text>
<text x="131.7" y="151.7">12 (6)JTAG_HPS_TDO</text>
<text x="131.7" y="157.3">1</text>
<text x="100.9" y="162.9">8</text>
<text x="131.7" y="162.9">15</text>
<text x="146.6" y="163">3.3V</text>
<text x="284.2" y="162.9">1</text>
<text x="337.5" y="162.9">10</text>
<text x="104.3" y="171.4">Manufacturer = IDT</text>
<text x="202.4" y="168.6">1</text>
<text x="202.4" y="171.4">2</text>
<text x="284.2" y="168.6">2</text>
<text x="337.5" y="168.6">9</text>
<text x="346.8" y="171.4">2.5V_REG_HPS</text>
<text x="93" y="174.2">3.3V</text>
<text x="104.3" y="174.2">PART_NUMBER = QS3VH257PAG</text>
<text x="284.2" y="177">3</text>
<text x="337.5" y="177">8</text>
<text x="400.4" y="179.9">2.5V_REG_HPS</text>
<text x="284.2" y="185.5">4</text>
<text x="337.5" y="185.5">7</text>
<text x="93" y="188.3">3.3V</text>
<text x="284.2" y="191.1">5</text>
<text x="337.5" y="191.1">6 (16)JTAG_MAX_TMS</text>
<text x="99.5" y="194">16</text>
<text x="100.9" y="199.6">2</text>
<text x="131.7" y="202.4">4</text>
<text x="287.6" y="202.4">Manufacturer = Texas Instruments</text>
<text x="100.9" y="205.2">3</text>
<text x="287.6" y="205.3">PART_NUMBER = TS5A23157DGSR</text>
<text x="100.9" y="213.7">5</text>
<text x="100.9" y="219.3">6</text>
<text x="131.7" y="216.5">7</text>
<text x="99.5" y="227.8">11</text>
<text x="99.5" y="233.4">10</text>
<text x="131.7" y="230.6">9</text>
<text x="99.5" y="241.9">14</text>
<text x="131.7" y="244.7">12</text>
<text x="99.5" y="247.5">13</text>
<text x="131.7" y="250.4">1</text>
<text x="172" y="247.5">3.3V</text>
<text x="100.9" y="256">8</text>
<text x="131.7" y="256">15</text>
<text x="213.7" y="256">1</text>
<text x="324.3" y="253.2">Title</text>
<text x="45.1" y="261.6">3.3V</text>
<text x="213.7" y="258.8">2</text>
<text x="324.3" y="261.6">Size</text>
<text x="335.5" y="261.6">Document</text>
<text x="335.5" y="258.9">Copyright (c) 2013, Altera Corporation. All Rights Reserved.</text>
<text x="348.8" y="261.6">Number</text>
<text x="417.3" y="261.6">Rev</text>
<text x="104.3" y="267.3">PART_NUMBER = QS3VH257PAG</text>
<text x="104.3" y="264.5">Manufacturer = IDT</text>
<text x="324.3" y="270.1">Date:</text>
<text x="338.9" y="270.1">Tuesday, October 15, 2013</text>
<text x="380.6" y="270.1">Sheet</text>
<text x="394.7" y="270.1">12</text>
<text x="403.2" y="270.1">of</text>
<text x="411.6" y="270.1">41</text>
</g>
<g font-size="2.5" fill="#000080">
<text x="16.9" y="10.7">R212</text>
<text x="36.7" y="10.7">1.00k</text>
<text x="67.7" y="13.5">J23</text>
<text x="287.6" y="22">U7</text>
<text x="135.3" y="24.8">R210</text>
<text x="152.3" y="24.8">1.00k</text>
<text x="28.2" y="33.3">0</text>
<text x="29.9" y="30.5">R209</text>
<text x="57" y="33.3">70247-1051</text>
<text x="135.3" y="30.5">R201</text>
<text x="152.3" y="30.5">1.00k</text>
<text x="260.5" y="33.3">0</text>
<text x="376.1" y="33.3">0(11,12)JTAG_FPGA_TDI</text>
<text x="138.2" y="36.1">R202</text>
<text x="156.2" y="36.1">DNI</text>
<text x="259.4" y="36.1">R40</text>
<text x="352.4" y="41.7">C266</text>
<text x="366.5" y="41.7">0.1uF</text>
<text x="375" y="36.1">R24</text>
<text x="36.7" y="53">SW4</text>
<text x="378.9" y="50.2">1.00k</text>
<text x="81.8" y="58.7">R324</text>
<text x="81.8" y="55.8">R325</text>
<text x="101.5" y="58.7">1.00k</text>
<text x="101.5" y="55.8">1.00k</text>
<text x="81.8" y="61.5">R323</text>
<text x="81.8" y="64.3">R322</text>
<text x="101.5" y="61.5">1.00k</text>
<text x="101.5" y="64.3">1.00k</text>
<text x="287.6" y="64.3">TS5A23157</text>
<text x="36.7" y="69.9">TDA04H0SB1</text>
<text x="287.6" y="67.1">U8</text>
<text x="45.1" y="75.6">SW2</text>
<text x="377.8" y="75.6">R26</text>
<text x="378.9" y="72.7">0</text>
<text x="84.6" y="81.2">R308</text>
<text x="84.6" y="78.4">R317</text>
<text x="98.7" y="81.2">10.0K</text>
<text x="98.7" y="78.4">10.0K</text>
<text x="84.6" y="86.8">R287</text>
<text x="84.6" y="84">R307</text>
<text x="98.7" y="86.8">10.0K</text>
<text x="98.7" y="84">10.0K</text>
<text x="352.4" y="86.8">C265</text>
<text x="366.5" y="86.8">0.1uF</text>
<text x="34.7" y="92.5">TDA04H0SB1</text>
<text x="369.4" y="95.3">R27</text>
<text x="387.4" y="95.3">1.00k</text>
<text x="123.5" y="98.1">U16</text>
<text x="287.6" y="112.2">U9</text>
<text x="321.4" y="109.4">TS5A23157</text>
<text x="376.1" y="117.9">0</text>
<text x="375" y="120.7">R28</text>
<text x="352.4" y="132">C264</text>
<text x="366.5" y="132">0.1uF</text>
<text x="372.2" y="140.4">R29</text>
<text x="390.2" y="140.4">1.00k</text>
<text x="205.8" y="151.7">XJ5</text>
<text x="321.4" y="154.5">TS5A23157</text>
<text x="287.6" y="157.3">U10</text>
<text x="203" y="163">881545-2</text>
<text x="205.8" y="165.8">J6</text>
<text x="375" y="165.8">R30</text>
<text x="376.1" y="163">0</text>
<text x="104.3" y="168.6">IDTQS3VH257</text>
<text x="150.3" y="168.9">C40</text>
<text x="160.7" y="168.6">C41</text>
<text x="98.7" y="177.1">R43</text>
<text x="115.6" y="177.1">1.00k</text>
<text x="150.3" y="174.2">2.2uF</text>
<text x="160.7" y="174.2">0.1uF</text>
<text x="204.1" y="177.1">CON2</text>
<text x="352.4" y="177.1">C263</text>
<text x="366.5" y="177.1">0.1uF</text>
<text x="369.4" y="185.5">R31</text>
<text x="387.4" y="185.5">1.00k</text>
<text x="123.5" y="191.2">U15</text>
<text x="287.6" y="199.6">TS5A23157</text>
<text x="217.1" y="239.1">XJ6</text>
<text x="214.3" y="250.4">881545-2</text>
<text x="175.7" y="253.5">C38</text>
<text x="186.1" y="253.2">C39</text>
<text x="217.1" y="253.2">J7</text>
<text x="104.3" y="261.6">IDTQS3VH257</text>
<text x="175.7" y="258.8">2.2uF</text>
<text x="186.1" y="258.8">0.1uF</text>
<text x="50.8" y="264.5">R44</text>
<text x="67.7" y="264.5">1.00k</text>
<text x="215.4" y="264.5">CON2</text>
</g>
<g font-size="2.5" fill="#f00">
<text x="31.3" y="16.4">USB_DISABLEn (25)</text>
<text x="86" y="16.4">(12,25)JTAG_TCK</text>
<text x="82.4" y="19">JTAG_BLASTER_TDI</text>
<text x="86" y="22">(12,25)JTAG_TMS</text>
<text x="248.7" y="27.4">HPS_JTAG_EN</text>
<text x="344.6" y="27.4">JTAG_MUX_TDO</text>
<text x="107.7" y="35.9">JTAG_BLASTER_TDO</text>
<text x="169.8" y="35.9">JTAG_BLASTER_TDI</text>
<text x="220.5" y="33.1">JTAG_MUX_HPS_TDI</text>
<text x="271.3" y="33.3">HPS</text>
<text x="347.4" y="33.3">FPGA</text>
<text x="56.4" y="41.7">(6,16,21) MICTOR_RSTn</text>
<text x="60.1" y="38.9">(6,16)JTAG_TRST</text>
<text x="251.5" y="50">JTAG_MUX_TMS</text>
<text x="344.6" y="50">BP_HPS_TMSR25</text>
<text x="57" y="55.6">HPS_JTAG_EN</text>
<text x="57" y="58.4">FPGA_JTAG_EN</text>
<text x="248.7" y="55.6">HPS_JTAG_EN</text>
<text x="57" y="61.3">HSMA_JTAG_EN</text>
<text x="57" y="64.1">MAX_JTAG_EN</text>
<text x="132.2" y="72.7">(10,16)CLK125A_EN</text>
<text x="132.2" y="75.6">(10,16)SI570_EN</text>
<text x="178.2" y="72.5">CLK125A_EN</text>
<text x="178.2" y="75.4">SI570_EN</text>
<text x="248.7" y="72.5">FPGA_JTAG_EN</text>
<text x="350.2" y="72.7">HSMA</text>
<text x="379.2" y="72.7">(17)JTAG_HSMA_TDI</text>
<text x="59.8" y="81">SI570_EN</text>
<text x="59.8" y="83.8">FACTORY_LOAD</text>
<text x="59.8" y="78.2">CLK125A_EN</text>
<text x="133.1" y="78.4">(16)FACTORY_LOAD</text>
<text x="133.1" y="81.2">(16)SECURITY_MODE</text>
<text x="178.2" y="78.2">FACTORY_LOAD</text>
<text x="178.2" y="81">SECURITY_MODE</text>
<text x="254.9" y="78.4">JTAG_FPGA_TDO(11)</text>
<text x="343.7" y="78.4">(11,12)JTAG_FPGA_TDI</text>
<text x="59.8" y="86.6">SECURITY_MODE</text>
<text x="251.5" y="95.1">JTAG_MUX_TMS</text>
<text x="347.4" y="95.1">BP_FPGA_TMS</text>
<text x="248.7" y="100.7">FPGA_JTAG_EN</text>
<text x="342.6" y="100.9">(11)JTAG_FPGA_TMS</text>
<text x="18.4" y="107.7">(11,12,16,17) JTAG_MUX_TCK</text>
<text x="68.3" y="106.4">JTAG_MUX_TCK</text>
<text x="11" y="113.6">(6,12)JTAG_MICTOR_TCK</text>
<text x="71.1" y="112">JTAG_MICTOR_TCK</text>
<text x="135.9" y="109.4">(6)JTAG_HPS_TCK</text>
<text x="248.7" y="117.6">HSMA_JTAG_EN</text>
<text x="350.2" y="117.9">MAX</text>
<text x="374.4" y="117.9">(16)JTAG_MAX_TDI</text>
<text x="29.3" y="121.8">(12)JTAG_MUX_TMS</text>
<text x="68.3" y="120.5">JTAG_MUX_TMS</text>
<text x="254.9" y="123.5">JTAG_HSMA_TDO(17)</text>
<text x="350.2" y="123.3">JTAG_HSMA_TDI</text>
<text x="11" y="127.7">(6,12)JTAG_MICTOR_TMS</text>
<text x="76.7" y="126.1">JTAG_MICTOR_TMS6</text>
<text x="28.2" y="134.8">JTAG_MUX_HPS_TDI</text>
<text x="71.1" y="134.6">JTAG_MUX_HPS_TDI</text>
<text x="135.9" y="137.6">(6)JTAG_HPS_TDI</text>
<text x="7.1" y="140.4">(6,12)JTAG_MICTOR_TDO</text>
<text x="65.4" y="140.2">JTAG_MICTOR_TDO</text>
<text x="251.5" y="140.2">JTAG_MUX_TMS</text>
<text x="344.6" y="140.2">BP_HSMA_TMS</text>
<text x="14.1" y="148.9">(11,12)JTAG_FPGA_TDI</text>
<text x="65.4" y="148.7">JTAG_FPGA_TDI</text>
<text x="248.7" y="145.8">HSMA_JTAG_EN</text>
<text x="7.3" y="155.6">(6,12)JTAG_MICTOR_TDI</text>
<text x="64.9" y="154.3">JTAG_MICTOR_TDI</text>
<text x="149.2" y="157.1">JTAG_HPS_SEL</text>
<text x="248.7" y="162.8">MAX_JTAG_EN</text>
<text x="350.2" y="163">MUX</text>
<text x="374.4" y="163">(12)JTAG_MUX_TDI</text>
<text x="177.4" y="168.4">JTAG_HPS_SEL</text>
<text x="254.9" y="168.6">JTAG_MAX_TDO(16)</text>
<text x="350.2" y="168.4">JTAG_MAX_TDI</text>
<text x="124.7" y="176.8">JTAG_HPS_SEL</text>
<text x="251.5" y="185.3">JTAG_MUX_TMS</text>
<text x="347.4" y="185.3">BP_MAX_TMS</text>
<text x="248.7" y="190.9">MAX_JTAG_EN</text>
<text x="29.6" y="201">(12,25)JTAG_TCK</text>
<text x="82.4" y="199.4">JTAG_TCK</text>
<text x="146.1" y="202.2">JTAG_MUX_TCK</text>
<text x="180.2" y="203.6">JTAG_MUX_TCK(11,12,16,17)</text>
<text x="13.8" y="206.7">(6,12)JTAG_MICTOR_TCK</text>
<text x="70.8" y="205">JTAG_MICTOR_TCK</text>
<text x="29.6" y="215.1">(12,25)JTAG_TMS</text>
<text x="82.4" y="213.5">JTAG_TMS</text>
<text x="13.8" y="220.8">(6,12)JTAG_MICTOR_TMS</text>
<text x="70.8" y="219.1">JTAG_MICTOR_TMS</text>
<text x="146.1" y="216.3">JTAG_MUX_TMS</text>
<text x="180.2" y="217.7">JTAG_MUX_TMS(12)</text>
<text x="70.2" y="227.6">JTAG_BLASTER_TDI</text>
<text x="4.3" y="233.4">(6,12)JTAG_MICTOR_TDI</text>
<text x="20.9" y="228.9">(25)JTAG_BLASTER_TDI</text>
<text x="62.6" y="233.2">JTAG_MICTOR_TDI</text>
<text x="144.1" y="230.4">JTAG_MUX_TDI</text>
<text x="179.9" y="232.1">JTAG_MUX_TDI(12)</text>
<text x="13.5" y="243.3">(12,25)JTAG_BLASTER_TDO</text>
<text x="68.3" y="241.7">JTAG_BLASTER_TDO</text>
<text x="145.8" y="244.5">JTAG_MUX_TDO</text>
<text x="4.5" y="248.7">(6,12)JTAG_MICTOR_TDO</text>
<text x="62.1" y="247.3">JTAG_MICTOR_TDO</text>
<text x="155.9" y="250.2">JTAG_SEL</text>
<text x="195.4" y="255.8">JTAG_SEL</text>
<text x="76.7" y="264.3">JTAG_SEL</text>
</g>
<g font-size="2.5" fill="#004080">
<text x="289" y="29.4">IN1</text>
<text x="326.8" y="29.4">COM1</text>
<text x="289" y="35">NO1</text>
<text x="329" y="35">NC1</text>
<text x="289" y="43.5">GND</text>
<text x="330.9" y="43.5">V+</text>
<text x="289" y="51.9">NO2</text>
<text x="329" y="51.9">NC2</text>
<text x="289" y="57.6">IN2</text>
<text x="326.8" y="57.6">COM2</text>
<text x="289" y="74.5">IN1</text>
<text x="326.8" y="74.5">COM1</text>
<text x="289" y="80.1">NO1</text>
<text x="329" y="80.1">NC1</text>
<text x="289" y="88.6">GND</text>
<text x="330.9" y="88.6">V+</text>
<text x="289" y="97">NO2</text>
<text x="329" y="97">NC2</text>
<text x="105.7" y="102.7">VCC</text>
<text x="289" y="102.7">IN2</text>
<text x="326.8" y="102.7">COM2</text>
<text x="105.7" y="108.3">I0A</text>
<text x="105.7" y="113.9">I1A</text>
<text x="125" y="111.1">YA</text>
<text x="289" y="119.6">IN1</text>
<text x="326.8" y="119.6">COM1</text>
<text x="105.7" y="122.4">I0B</text>
<text x="125" y="125.2">YB</text>
<text x="289" y="125.2">NO1</text>
<text x="329" y="125.2">NC1</text>
<text x="105.7" y="128">I1B</text>
<text x="105.7" y="136.5">I0C</text>
<text x="289" y="133.7">GND</text>
<text x="330.9" y="133.7">V+</text>
<text x="105.7" y="142.1">I1C</text>
<text x="124.8" y="139.3">YC</text>
<text x="289" y="142.1">NO2</text>
<text x="329" y="142.1">NC2</text>
<text x="289" y="147.8">IN2</text>
<text x="326.8" y="147.8">COM2</text>
<text x="105.7" y="150.6">I0D</text>
<text x="124.8" y="153.4">YD</text>
<text x="105.7" y="156.2">I1D</text>
<text x="126.6" y="159">S</text>
<text x="105.7" y="164.7">GND</text>
<text x="126.6" y="164.7">E</text>
<text x="289" y="164.7">IN1</text>
<text x="326.8" y="164.7">COM1</text>
<text x="289" y="170.3">NO1</text>
<text x="329" y="170.3">NC1</text>
<text x="289" y="178.8">GND</text>
<text x="330.9" y="178.8">V+</text>
<text x="289" y="187.2">NO2</text>
<text x="329" y="187.2">NC2</text>
<text x="105.7" y="195.7">VCC</text>
<text x="289" y="192.9">IN2</text>
<text x="326.8" y="192.9">COM2</text>
<text x="105.7" y="201.3">I0A</text>
<text x="105.7" y="207">I1A</text>
<text x="125" y="204.2">YA</text>
<text x="105.7" y="215.4">I0B</text>
<text x="105.7" y="221.1">I1B</text>
<text x="125" y="218.2">YB</text>
<text x="105.7" y="229.5">I0C</text>
<text x="124.8" y="232.3">YC</text>
<text x="105.7" y="235.2">I1C</text>
<text x="105.7" y="243.6">I0D</text>
<text x="105.7" y="249.3">I1D</text>
<text x="124.8" y="246.4">YD</text>
<text x="105.7" y="257.7">GND</text>
<text x="126.6" y="252.1">S</text>
<text x="126.6" y="257.7">E</text>
</g>
<g font-size="2.3">
<text x="310.2" y="38.5">1</text>
<text x="317.2" y="38.5">0</text>
<text x="310.2" y="49.8">1</text>
<text x="317.2" y="49.8">0</text>
<text x="310.2" y="83.6">1</text>
<text x="317.2" y="83.6">0</text>
<text x="310.2" y="94.9">1</text>
<text x="317.2" y="94.9">0</text>
<text x="310.2" y="125.9">1</text>
<text x="317.2" y="125.9">0</text>
<text x="310.2" y="140">1</text>
<text x="317.2" y="140">0</text>
</g>
<g font-size="2.3" fill="#00f">
<text x="38.4" y="63.7" transform="rotate(-90 38.4 63.7)">OPEN</text>
<text x="50.5" y="86.3" transform="rotate(-90 50.5 86.3)">OPEN</text>
</g>
<g font-size="2">
<text x="29.3" y="2.1">8</text>
<text x="82.1" y="2.1">7</text>
<text x="135" y="2.1">6</text>
<text x="187.8" y="2.1">5</text>
<text x="240.7" y="2.1">4</text>
<text x="293.6" y="2.1">3</text>
<text x="346.4" y="2.1">2</text>
<text x="399.3" y="2.1">1</text>
<text x=".7" y="31.4">E</text>
<text x="426.5" y="31.4">E</text>
<text x=".7" y="85">D</text>
<text x="426.5" y="85">D</text>
<text x=".7" y="138.6">C</text>
<text x="426.5" y="138.6">C</text>
<text x=".7" y="192.1">B</text>
<text x="426.5" y="192.1">B</text>
<text x=".7" y="245.7">A</text>
<text x="426.5" y="245.7">A</text>
<text x="29.3" y="272.8">8</text>
<text x="82.1" y="272.8">7</text>
<text x="135" y="272.8">6</text>
<text x="187.8" y="272.8">5</text>
<text x="240.7" y="272.8">4</text>
<text x="293.6" y="272.8">3</text>
<text x="346.4" y="272.8">2</text>
<text x="399.3" y="272.8">1</text>
</g>
</svg>
